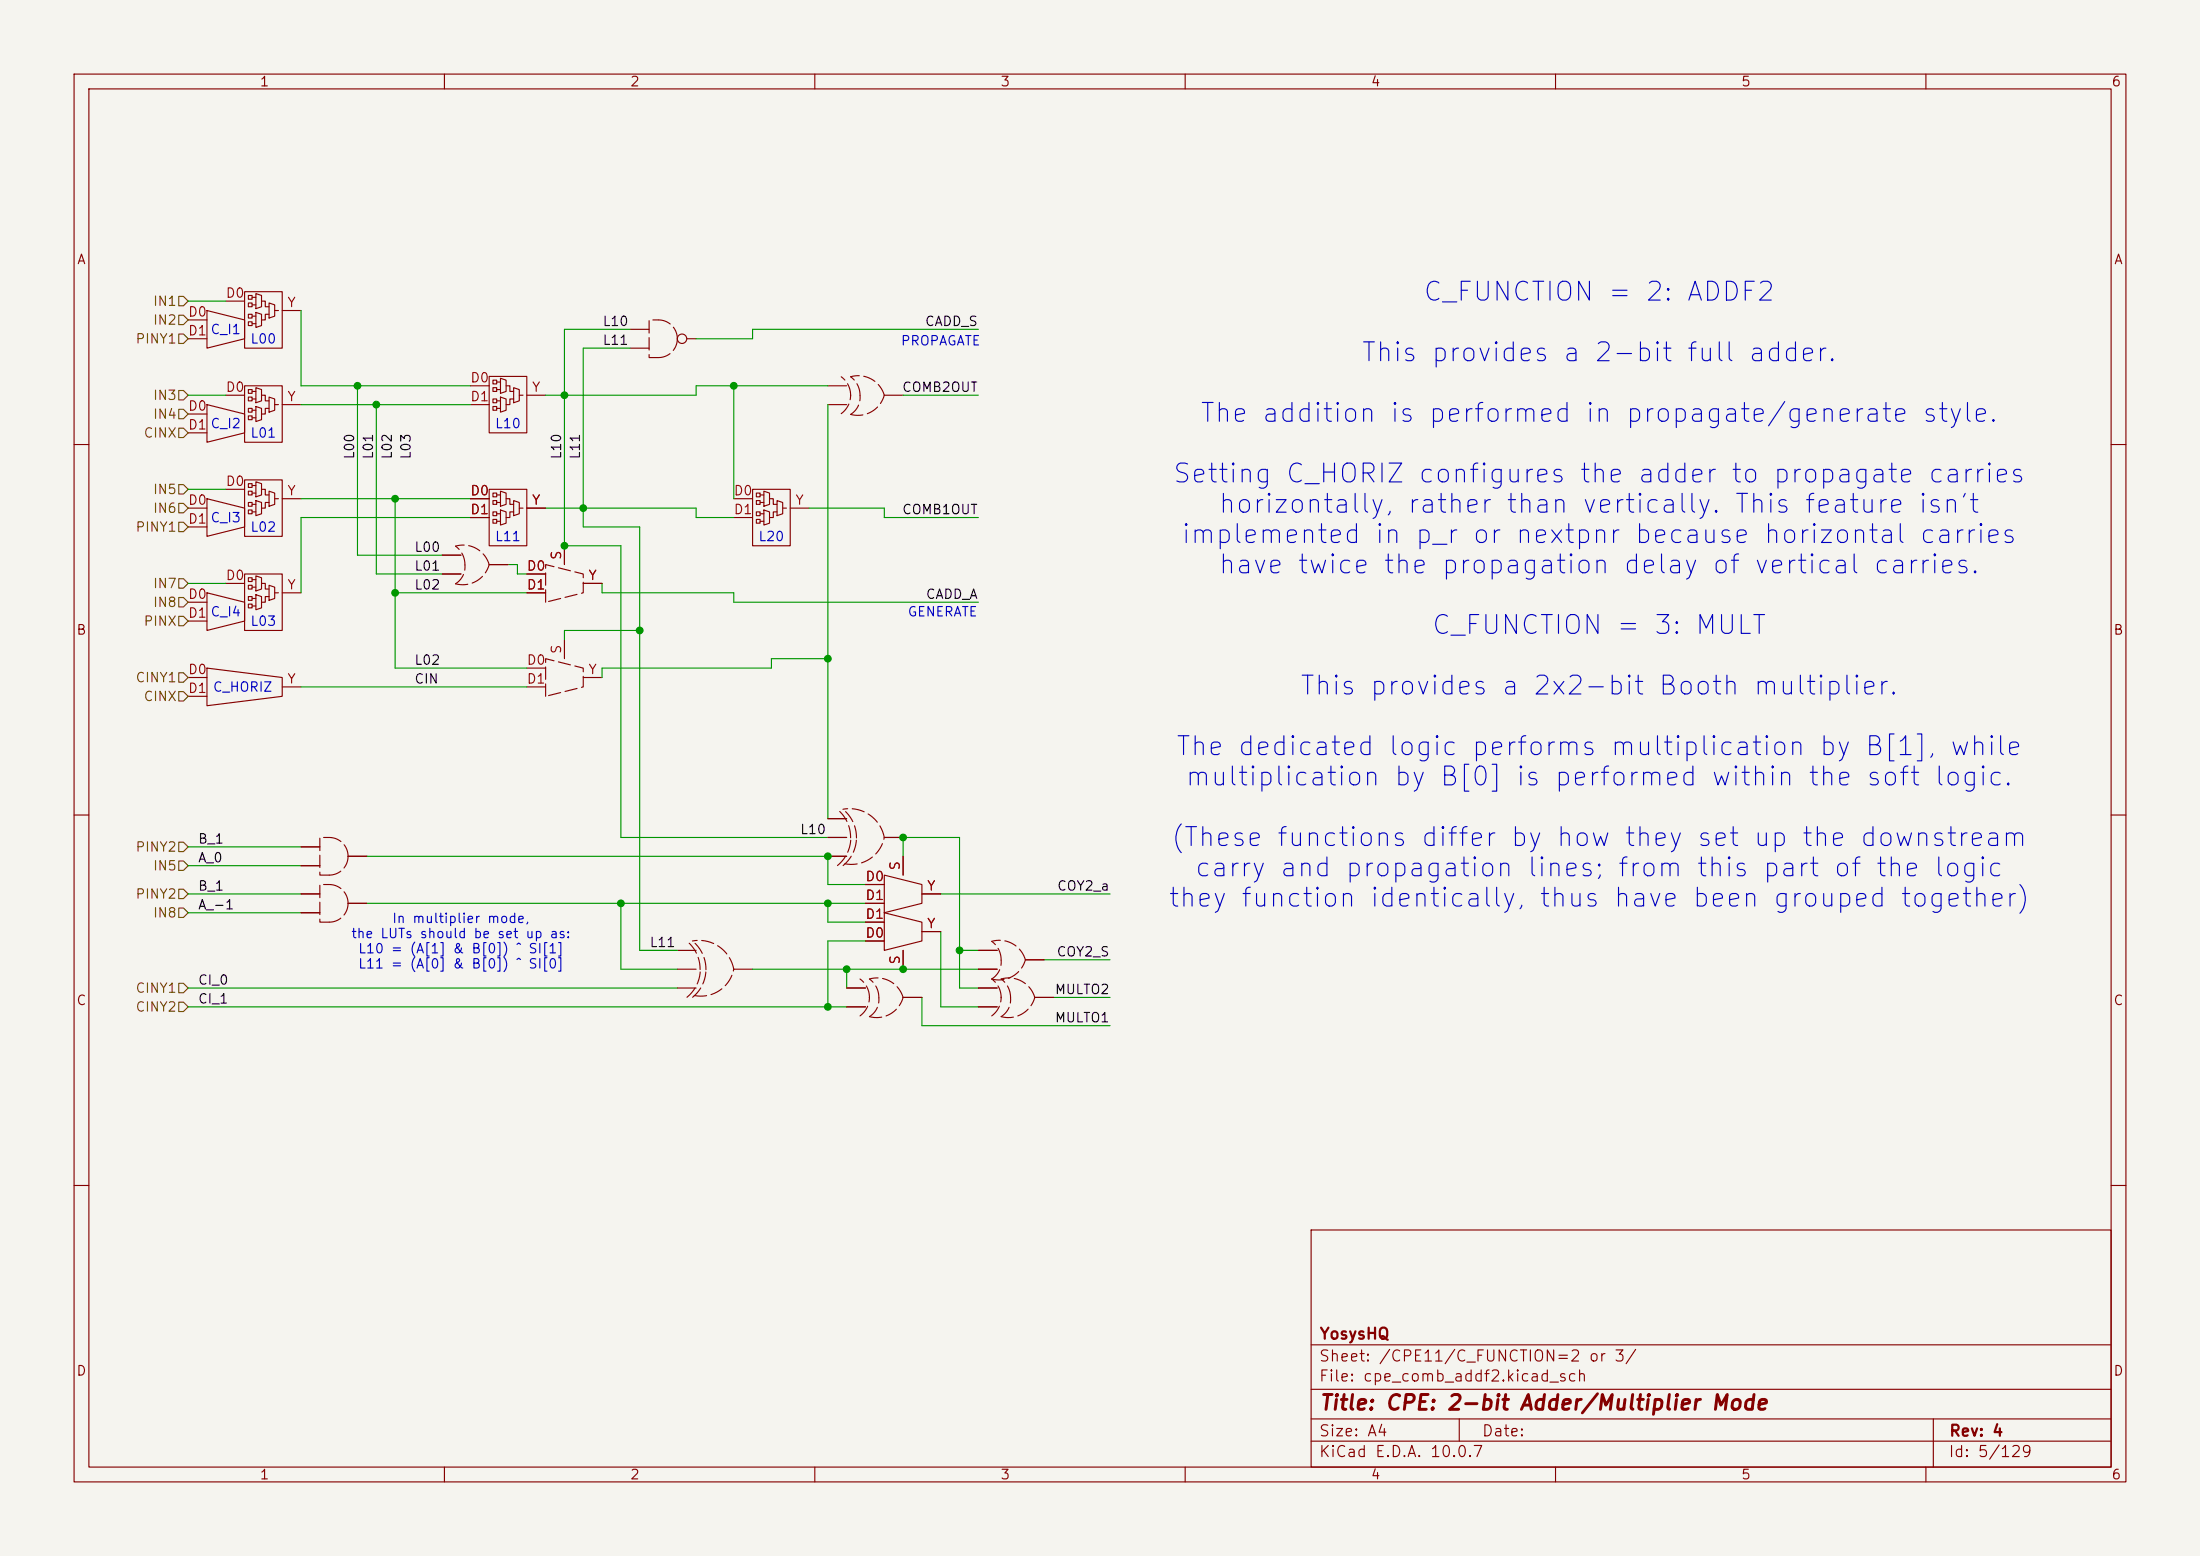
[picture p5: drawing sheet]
<svg xmlns="http://www.w3.org/2000/svg" width="297mm" height="210mm" viewBox="0 0 297 210" stroke-linecap="round" stroke-linejoin="round" font-family="sans-serif">
<path d="M0 0h297v210h-297z" fill="#f5f4ef" stroke="#f5f4ef" stroke-width=".14"/>
<g fill="none" stroke="#840000" stroke-width=".15">
<path d="M10 10h277v190h-277zM12 12h273v186h-273zM60 10v2M110 10v2M160 10v2M210 10v2M260 10v2M33 39.4h5.1v7.6h-5.1zM33.5 39.9h.5v.5h-.5zM34.5 39.6l.8 .3v1.5l-.8 .3zM25.4 45.7h2.5M25.4 55.9h2.5"/>
<path d="M25.4 58.4h2.5M25.4 43.2h2.5M27.9 54.6l5.1 1.3v2.5l-5.1 1.3zM27.9 41.9l5.1 1.3v2.5l-5.1 1.3zM30.5 53.3h2.5M30.5 40.6h2.5M33 52.1h5.1v7.6h-5.1zM33.5 52.6h.5v.5h-.5zM33.5 53.6h.5v.5h-.5zM33.5 55.1h.5v.5h-.5zM33.5 56.1h.5v.5h-.5zM33.5 40.9h.5v.5h-.5z"/>
<path d="M33.5 42.4h.5v.5h-.5zM33.5 43.4h.5v.5h-.5zM34 52.8h.5M34 53.8h.5M34 55.4h.5M34 56.4h.5M34 40.1h.5M34 41.1h.5M34 42.7h.5M34 43.7h.5M34.5 52.3l.8 .3v1.5l-.8 .3zM34.5 54.9l.8 .2v1.5l-.8 .3z"/>
<path d="M34.5 42.2l.8 .2v1.5l-.8 .3zM35.3 53.3h.5v.8h.5M35.3 40.6h.5v.8h.5M36.3 55.1h-.5v.8h-.5M36.3 53.6l.8 .2v1.6l-.8 .2zM36.3 42.4h-.5v.8h-.5M36.3 40.9l.8 .2v1.6l-.8 .2zM37.1 54.6h.5M37.1 41.9h.5M38.1 54.6h2.5M38.1 41.9h2.5M63.5 52.1h2.5"/>
<path d="M63.5 54.6h2.5M66 50.8h5.1v7.6h-5.1zM66.5 51.3h.6v.5h-.6zM66.5 52.3h.6v.5h-.6zM66.5 53.8h.6v.6h-.6zM66.5 54.9h.6v.5h-.6zM67.1 51.6h.5M67.1 52.6h.5M67.1 54.1h.5M67.1 55.1h.5M67.6 51.1l.7 .2v1.5l-.7 .3zM67.6 53.6l.7 .2v1.6l-.7 .2z"/>
<path d="M68.3 52.1h.5v.7h.5M69.3 53.8h-.5v.8h-.5M69.3 52.3l.8 .3v1.5l-.8 .3zM70.1 53.3h.5M71.1 53.3h2.6M85.1 44.5h2.5M85.1 47h2.5M92.7 45.7h1.3M111.8 52.1h2.5M111.8 54.6h2.5M119.4 53.3h2.5M10 60h2"/>
<path d="M25.4 68.6h2.5M25.4 71.1h2.5M27.9 67.3l5.1 1.3v2.5l-5.1 1.3zM30.5 78.7h2.5M30.5 66h2.5M33 77.5h5.1v7.6h-5.1zM33 64.8h5.1v7.6h-5.1zM33.5 78h.5v.5h-.5zM33.5 79h.5v.5h-.5zM33.5 65.3h.5v.5h-.5zM33.5 66.3h.5v.5h-.5zM33.5 67.8h.5v.5h-.5z"/>
<path d="M33.5 68.8h.5v.5h-.5zM34 78.2h.5M34 79.2h.5M34 65.5h.5M34 66.5h.5M34 68.1h.5M34 69.1h.5M34.5 77.7l.8 .3v1.5l-.8 .3zM34.5 65l.8 .3v1.5l-.8 .3zM34.5 67.6l.8 .2v1.5l-.8 .3zM35.3 78.7h.5v.8h.5M35.3 66h.5v.8h.5"/>
<path d="M36.3 79l.8 .2v1.6l-.8 .2zM36.3 67.8h-.5v.8h-.5M36.3 66.3l.8 .2v1.6l-.8 .2zM37.1 67.3h.5M38.1 67.3h2.5M59.7 77.5h2.5M59.7 74.9h2.5M63.5 67.3h2.5M63.5 69.9h2.5M66 66h5.1v7.7h-5.1zM66 76.2h2.6M66.5 66.5h.6v.6h-.6z"/>
<path d="M66.5 67.6h.6v.5h-.6zM66.5 69.1h.6v.5h-.6zM66.5 70.1h.6v.5h-.6zM67.1 66.8h.5M67.1 67.8h.5M67.1 69.3h.5M67.1 70.4h.5M67.6 66.3l.7 .2v1.6l-.7 .2zM67.6 68.8l.7 .3v1.5l-.7 .3zM68.3 67.3h.5v.8h.5M69.3 69.1h-.5v.8h-.5M69.3 67.6l.8 .2v1.5l-.8 .3z"/>
<path d="M70.1 68.6h.5M71.1 68.6h2.6M71.1 77.5h2.6M76.2 73.7v2.5M78.7 78.7h2.6M99.1 67.3h2.5M99.1 69.9h2.5M101.6 66h5.1v7.7h-5.1zM102.1 66.5h.5v.6h-.5zM102.1 67.6h.5v.5h-.5zM102.1 69.1h.5v.5h-.5zM102.1 70.1h.5v.5h-.5z"/>
<path d="M102.6 66.8h.5M102.6 67.8h.5M102.6 69.3h.5M102.6 70.4h.5M103.1 66.3l.8 .2v1.6l-.8 .2zM103.1 68.8l.8 .3v1.5l-.8 .3zM103.9 67.3h.5v.8h.5M104.9 69.1h-.5v.8h-.5M104.9 67.6l.8 .2v1.5l-.8 .3zM105.7 68.6h.5M106.7 68.6h2.5M285 60h2"/>
<path d="M25.4 91.4h2.5M25.4 81.3h2.5M25.4 83.8h2.5M25.4 94h2.5M27.9 80l5.1 1.3v2.5l-5.1 1.3zM27.9 90.2l10.2 1.2v2.6l-10.2 1.3zM33.5 80.5h.5v.5h-.5zM33.5 81.5h.5v.5h-.5zM34 80.8h.5M34 81.8h.5M34.5 80.3l.8 .2v1.5l-.8 .3zM36.3 80.5h-.5v.8h-.5"/>
<path d="M37.1 80h.5M38.1 80h2.5M38.1 92.7h2.5M71.1 80h2.6M71.1 90.2h2.6M71.1 92.7h2.6M76.2 86.4v2.5M78.7 91.4h2.6M10 110h2M40.6 114.3h2.6M40.6 116.8h2.6M47 115.6h2.5"/>
<path d="M111.8 110.5h2.5M111.8 113h2.5M111.8 115.6h2.5M116.8 119.4h2.6M119.4 118.1l5.1 1.3v2.5l-5.1 1.3zM119.4 113h2.5M121.9 115.6v2.5M285 110h2M40.6 120.7h2.6M40.6 123.2h2.6M47 121.9h2.5M91.4 128.3h2.6"/>
<path d="M91.4 130.8h2.6M91.4 133.4h2.6M99.1 130.8h2.5M114.3 133.4h2.5M114.3 135.9h2.5M116.8 127h2.6M116.8 124.5h2.6M116.8 121.9h2.6M119.4 123.2l5.1 1.3v2.5l-5.1 1.3zM121.9 128.3v2.5M121.9 134.6h2.6M124.5 125.7h2.5"/>
<path d="M124.5 120.7h2.5M132.1 128.3h2.5M132.1 130.8h2.5M132.1 133.4h2.5M132.1 135.9h2.5M138.4 129.5h2.6M139.7 134.6h2.5M10 160h2M177 166h108v32h-108zM285 160h2M60 198v2M110 198v2"/>
<path d="M160 198v2M177 194.5h108M177 191.5h108M177 187.5h108M177 181.5h108M197 191.5v3M210 198v2M260 198v2M261 191.5v6.5"/>
<circle cx="92.1" cy="45.7" r=".63"/>
</g>
<g fill="none" stroke="#840000" stroke-width=".15" stroke-dasharray="1.7 .6">
<path d="M88.9 48.3h-1.3v-5.1h1.3M88.9 48.3a2.54 2.54 0 0 0 2.5-2.6M91.4 45.7a2.54 2.54 0 0 0-2.5-2.5M113.6 55.8a3.1 3.1 0 0 0 1.2-2.5M114.8 55.9a3.7 3.7 0 0 0 4.6-2.6M114.8 55.9a2.69 2.69 0 0 0 1.3-2.5M114.8 53.4a3.1 3.1 0 0 0-1.2-2.6M116.1 53.4a3.1 3.1 0 0 0-1.3-2.5M119.4 53.3a3.7 3.7 0 0 0-4.6-2.4M61.5 78.8a3.7 3.7 0 0 0 4.5-2.6M61.5 78.8a2.69 2.69 0 0 0 1.3-2.5M62.8 76.3a3.1 3.1 0 0 0-1.3-2.6"/>
<path d="M66 76.2a3.7 3.7 0 0 0-4.5-2.5M73.7 81.3v-5.1l5 1.3v2.5l-5 1.3M73.7 94v-5.1l5 1.3v2.5l-5 1.3M44.4 118.1h-1.2v-5.1h1.2M44.4 118.1a2.54 2.54 0 0 0 2.6-2.5M47 115.6a2.54 2.54 0 0 0-2.6-2.6M113.1 116.8a4.9 4.9 0 0 0 1.8-3.8M113.8 116.8a4.9 4.9 0 0 0 1.8-3.8M114 116.6a4.5 4.5 0 0 0 5.4-3.6M114.8 113.1a4.9 4.9 0 0 0-1.8-3.9M115.6 113.1a4.9 4.9 0 0 0-1.8-3.9M119.4 113a4.8 4.8 0 0 0-5.6-3.8"/>
<path d="M44.4 124.5h-1.2v-5.1h1.2M44.4 124.5a2.54 2.54 0 0 0 2.6-2.6M47 121.9a2.54 2.54 0 0 0-2.6-2.5M92.7 134.6a4.9 4.9 0 0 0 1.8-3.9M93.5 134.6a4.9 4.9 0 0 0 1.8-3.9M93.7 134.4a4.5 4.5 0 0 0 5.4-3.6M94.5 130.9a4.9 4.9 0 0 0-1.8-3.9M95.3 130.9a4.9 4.9 0 0 0-1.8-3.9M99.1 130.8a4.8 4.8 0 0 0-5.6-3.8M116.1 137.1a3.1 3.1 0 0 0 1.3-2.5M117.4 137.2a3.7 3.7 0 0 0 4.5-2.6M117.4 137.2a2.69 2.69 0 0 0 1.2-2.5"/>
<path d="M117.4 134.7a3.1 3.1 0 0 0-1.3-2.6M118.6 134.7a3.1 3.1 0 0 0-1.2-2.6M121.9 134.6a3.7 3.7 0 0 0-4.5-2.5M133.9 132.1a3.7 3.7 0 0 0 4.5-2.6M133.9 132.1a2.69 2.69 0 0 0 1.3-2.5M133.9 137.1a3.1 3.1 0 0 0 1.3-2.5M135.2 137.2a3.7 3.7 0 0 0 4.5-2.6M135.2 137.2a2.69 2.69 0 0 0 1.2-2.5M135.2 129.6a3.1 3.1 0 0 0-1.3-2.5M135.2 134.7a3.1 3.1 0 0 0-1.3-2.6M136.4 134.7a3.1 3.1 0 0 0-1.2-2.6M138.4 129.5a3.7 3.7 0 0 0-4.5-2.4"/>
<path d="M139.7 134.6a3.7 3.7 0 0 0-4.5-2.5"/>
</g>
<g fill="none" stroke="#725600" stroke-width=".15">
<path d="M24.1 45.1h.7l.6 .6-.6 .7h-.7zM24.1 40h.7l.6 .6-.6 .7h-.7zM24.1 57.8h.7l.6 .6-.6 .7h-.7zM24.1 42.5h.7l.6 .7-.6 .6h-.7zM24.1 55.2h.7l.6 .7-.6 .6h-.7zM24.1 52.7h.7l.6 .6-.6 .7h-.7zM24.1 70.5h.7l.6 .6-.6 .7h-.7zM24.1 78.1h.7l.6 .6-.6 .7h-.7zM24.1 67.9h.7l.6 .7-.6 .6h-.7zM24.1 65.4h.7l.6 .6-.6 .7h-.7zM24.1 80.6h.7l.6 .7-.6 .6h-.7zM24.1 93.3h.7l.6 .7-.6 .6h-.7z"/>
<path d="M24.1 83.2h.7l.6 .6-.6 .7h-.7zM24.1 90.8h.7l.6 .6-.6 .7h-.7zM24.1 113.7h.7l.6 .6-.6 .6h-.7zM24.1 116.2h.7l.6 .6-.6 .7h-.7zM24.1 120h.7l.6 .7-.6 .6h-.7zM24.1 132.7h.7l.6 .7-.6 .6h-.7zM24.1 135.3h.7l.6 .6-.6 .6h-.7zM24.1 122.6h.7l.6 .6-.6 .6h-.7z"/>
</g>
<g fill="none" stroke="#009600" stroke-width=".15">
<path d="M25.4 53.3h5.1M25.4 40.6h5.1M40.6 41.9v10.2h22.9M40.6 54.6h22.9M48.3 52.1v22.8h11.4M50.8 54.6v22.9h8.9M85.1 44.5h-8.9v29.2h7.6v39.3h28M85.1 47h-6.4v24.1h7.7v57.2h5M99.1 52.1v15.2M111.8 54.6v55.9M111.8 52.1h-17.8v1.2h-20.3M121.9 53.3h10.2"/>
<path d="M132.1 44.5h-30.5v1.2h-7.6M25.4 66h5.1M25.4 78.7h5.1M40.6 67.3h22.9M53.3 67.3v22.9h17.8M63.5 69.9h-22.9v10.1M68.6 76.2h1.2v1.3h1.3M73.7 68.6h20.3v1.3h5.1M81.3 78.7v1.3h17.8v1.3h33M109.2 68.6h10.2v1.3h12.7M40.6 92.7h30.5M53.3 80h17.8"/>
<path d="M86.4 85.1h-10.2v1.3M111.8 88.9h-7.7v1.3h-22.8v1.2M25.4 114.3h15.2M25.4 116.8h15.2M49.5 115.6h62.3v3.8h5M121.9 115.6v-2.6h7.6v20.4h2.6M25.4 135.9h88.9M25.4 120.7h15.2M25.4 133.4h66M25.4 123.2h15.2M49.5 121.9h67.3M83.8 121.9v8.9h7.6"/>
<path d="M101.6 130.8h30.5M111.8 121.9v2.6h5M114.3 130.8v2.6M116.8 127h-5v8.9M124.5 134.6v3.8h25.4M127 125.7v10.2h5.1M127 120.7h22.9M129.5 128.3h2.6M141 129.5h8.9M142.2 134.6h7.7"/>
</g>
<g fill="#009600" stroke="#009600" stroke-width=".14">
<circle cx="121.9" cy="113" r=".46"/>
<circle cx="121.9" cy="130.8" r=".46"/>
<circle cx="129.5" cy="128.3" r=".46"/>
<circle cx="53.3" cy="67.3" r=".46"/>
<circle cx="53.3" cy="80" r=".46"/>
<circle cx="83.8" cy="121.9" r=".46"/>
<circle cx="114.3" cy="130.8" r=".46"/>
<circle cx="111.8" cy="135.9" r=".46"/>
<circle cx="76.2" cy="73.7" r=".46"/>
<circle cx="86.4" cy="85.1" r=".46"/>
<circle cx="111.8" cy="88.9" r=".46"/>
<circle cx="111.8" cy="121.9" r=".46"/>
<circle cx="76.2" cy="53.3" r=".46"/>
<circle cx="99.1" cy="52.1" r=".46"/>
<circle cx="78.7" cy="68.6" r=".46"/>
<circle cx="111.8" cy="115.6" r=".46"/>
<circle cx="50.8" cy="54.6" r=".46"/>
<circle cx="48.3" cy="52.1" r=".46"/>
</g>
<g font-size="2.5" fill="#0000c2">
<text x="191.9" y="41.3">C_FUNCTION = 2: ADDF2</text>
<text x="183.6" y="49.4">This provides a 2-bit full adder.</text>
<text x="161.8" y="57.6">The addition is performed in propagate/generate style.</text>
<text x="158.1" y="65.8">Setting C_HORIZ configures the adder to propagate carries</text>
<text x="164.3" y="69.9">horizontally, rather than vertically. This feature isn't</text>
<text x="159.3" y="74">implemented in p_r or nextpnr because horizontal carries</text>
<text x="164.3" y="78.1">have twice the propagation delay of vertical carries.</text>
<text x="193.1" y="86.3">C_FUNCTION = 3: MULT</text>
<text x="175.3" y="94.4">This provides a 2x2-bit Booth multiplier.</text>
<text x="158.6" y="102.6">The dedicated logic performs multiplication by B[1], while</text>
<text x="159.8" y="106.7">multiplication by B[0] is performed within the soft logic.</text>
<text x="157.9" y="114.9">(These functions differ by how they set up the downstream</text>
<text x="161.1" y="119">carry and propagation lines; from this part of the logic</text>
<text x="157.5" y="123.1">they function identically, thus have been grouped together)</text>
</g>
<text font-size="2" fill="#840000" x="178" y="190.8">Title: CPE: 2-bit Adder/Multiplier Mode</text>
<g font-size="1.5" fill="#840000">
<text x="178" y="184.1">Sheet: /CPE11/C_FUNCTION=2 or 3/</text>
<text x="178" y="181.1">YosysHQ</text>
<text x="178" y="186.8">File: cpe_comb_addf2.kicad_sch</text>
<text x="178" y="197">KiCad E.D.A. 10.0.7</text>
<text x="178" y="194.2">Size: A4</text>
<text x="200" y="194.2">Date:</text>
<text x="263" y="197">Id: 5/129</text>
<text x="263" y="194.2">Rev: 4</text>
</g>
<g font-size="1.3" fill="#840000">
<text x="35" y="12">1</text>
<text x="85" y="12">2</text>
<text x="135" y="12">3</text>
<text x="185" y="12">4</text>
<text x="235" y="12">5</text>
<text x="285" y="12">6</text>
<text x="10.3" y="36">A</text>
<text x="285.3" y="36">A</text>
<text x="10.2" y="86">B</text>
<text x="285.2" y="86">B</text>
<text x="10.2" y="136">C</text>
<text x="285.2" y="136">C</text>
<text x="10.2" y="186">D</text>
<text x="285.2" y="186">D</text>
<text x="35" y="200">1</text>
<text x="85" y="200">2</text>
<text x="135" y="200">3</text>
<text x="185" y="200">4</text>
<text x="235" y="200">5</text>
<text x="285" y="200">6</text>
</g>
<g font-size="1.3" fill="#725600">
<text x="20.6" y="41.6">IN1</text>
<text x="18.2" y="46.7">PINY1</text>
<text x="20.6" y="44.1">IN2</text>
<text x="19.3" y="59.4">CINX</text>
<text x="20.6" y="56.8">IN4</text>
<text x="20.6" y="54.3">IN3</text>
<text x="20.6" y="69.5">IN6</text>
<text x="20.6" y="67">IN5</text>
<text x="18.2" y="72.1">PINY1</text>
<text x="20.6" y="79.7">IN7</text>
<text x="20.6" y="82.2">IN8</text>
<text x="19.3" y="84.8">PINX</text>
<text x="18.2" y="92.4">CINY1</text>
<text x="19.3" y="94.9">CINX</text>
<text x="18.2" y="115.3">PINY2</text>
<text x="20.6" y="117.8">IN5</text>
<text x="18.2" y="121.6">PINY2</text>
<text x="20.6" y="124.2">IN8</text>
<text x="18.2" y="134.3">CINY1</text>
<text x="18.2" y="136.9">CINY2</text>
</g>
<g font-size="1.3" fill="#a90000">
<text x="30.4" y="40.5">D0</text>
<text x="38.7" y="41.8">Y</text>
<text x="25.3" y="43">D0</text>
<text x="25.3" y="45.6">D1</text>
<text x="30.4" y="53.2">D0</text>
<text x="63.4" y="51.9">D0</text>
<text x="71.7" y="53.2">Y</text>
<text x="25.3" y="55.7">D0</text>
<text x="25.3" y="58.3">D1</text>
<text x="38.7" y="54.5">Y</text>
<text x="63.4" y="54.5">D1</text>
<text x="30.4" y="65.9">D0</text>
<text x="25.3" y="68.4">D0</text>
<text x="25.3" y="71">D1</text>
<text x="38.7" y="67.2">Y</text>
<text x="63.4" y="67.2">D0</text>
<text x="63.4" y="69.7">D1</text>
<text x="71.7" y="68.4">Y</text>
<text x="99" y="67.2">D0</text>
<text x="99" y="69.7">D1</text>
<text x="107.3" y="68.4">Y</text>
<text x="71" y="77.3">D0</text>
<text x="76.1" y="75.7" transform="rotate(-90 76.1 75.7)">S</text>
<text x="25.3" y="81.1">D0</text>
<text x="25.3" y="83.7">D1</text>
<text x="30.4" y="78.6">D0</text>
<text x="38.7" y="79.9">Y</text>
<text x="71" y="79.9">D1</text>
<text x="79.3" y="78.6">Y</text>
<text x="76.1" y="88.4" transform="rotate(-90 76.1 88.4)">S</text>
<text x="25.3" y="91.3">D0</text>
<text x="25.3" y="93.8">D1</text>
<text x="38.7" y="92.6">Y</text>
<text x="71" y="90">D0</text>
<text x="71" y="92.6">D1</text>
<text x="79.3" y="91.3">Y</text>
<text x="116.7" y="119.2">D0</text>
<text x="121.8" y="117.6" transform="rotate(-90 121.8 117.6)">S</text>
<text x="116.7" y="124.3">D1</text>
<text x="116.7" y="121.8">D1</text>
<text x="125.1" y="125.6">Y</text>
<text x="125.1" y="120.5">Y</text>
<text x="116.7" y="126.9">D0</text>
<text x="121.8" y="130.3" transform="rotate(-90 121.8 130.3)">S</text>
</g>
<g font-size="1.3" fill="#0000c2">
<text x="28.3" y="45.4">C_I1</text>
<text x="33.7" y="46.7">L00</text>
<text x="121.5" y="46.9">PROPAGATE</text>
<text x="28.3" y="58.1">C_I2</text>
<text x="33.7" y="59.4">L01</text>
<text x="66.7" y="58.1">L10</text>
<text x="28.3" y="70.8">C_I3</text>
<text x="33.7" y="72.1">L02</text>
<text x="66.7" y="73.4">L11</text>
<text x="102.3" y="73.4">L20</text>
<text x="28.3" y="83.5">C_I4</text>
<text x="122.4" y="83.5">GENERATE</text>
<text x="33.7" y="84.8">L03</text>
<text x="28.6" y="93.7">C_HORIZ</text>
<text x="52.9" y="124.9">In multiplier mode,</text>
<text x="47.3" y="126.9">the LUTs should be set up as:</text>
<text x="48.3" y="129">L10 = (A[1] &amp; B[0]) ^ SI[1]</text>
<text x="48.3" y="131">L11 = (A[0] &amp; B[0]) ^ SI[0]</text>
</g>
<g font-size="1.3" fill="#0f0f0f">
<text x="81.3" y="44.3">L10</text>
<text x="81.3" y="46.9">L11</text>
<text x="124.8" y="44.3">CADD_S</text>
<text x="121.7" y="53.2">COMB2OUT</text>
<text x="48.1" y="62.1" transform="rotate(-90 48.1 62.1)">L00</text>
<text x="50.7" y="62.1" transform="rotate(-90 50.7 62.1)">L01</text>
<text x="53.2" y="62.1" transform="rotate(-90 53.2 62.1)">L02</text>
<text x="55.8" y="62.1" transform="rotate(-90 55.8 62.1)">L03</text>
<text x="76.1" y="62.1" transform="rotate(-90 76.1 62.1)">L10</text>
<text x="78.6" y="62.1" transform="rotate(-90 78.6 62.1)">L11</text>
<text x="121.7" y="69.7">COMB1OUT</text>
<text x="55.9" y="77.3">L01</text>
<text x="55.9" y="74.8">L00</text>
<text x="55.9" y="79.9">L02</text>
<text x="124.9" y="81.2">CADD_A</text>
<text x="55.9" y="90">L02</text>
<text x="55.9" y="92.6">CIN</text>
<text x="107.9" y="112.9">L10</text>
<text x="26.6" y="116.7">A_0</text>
<text x="26.6" y="114.2">B_1</text>
<text x="26.6" y="123.1">A_-1</text>
<text x="26.6" y="120.5">B_1</text>
<text x="142.6" y="120.5">COY2_a</text>
<text x="87.6" y="128.1">L11</text>
<text x="142.6" y="129.4">COY2_S</text>
<text x="26.6" y="135.8">CI_1</text>
<text x="26.6" y="133.2">CI_0</text>
<text x="142.3" y="134.5">MULTO2</text>
<text x="142.3" y="138.3">MULTO1</text>
</g>
</svg>
